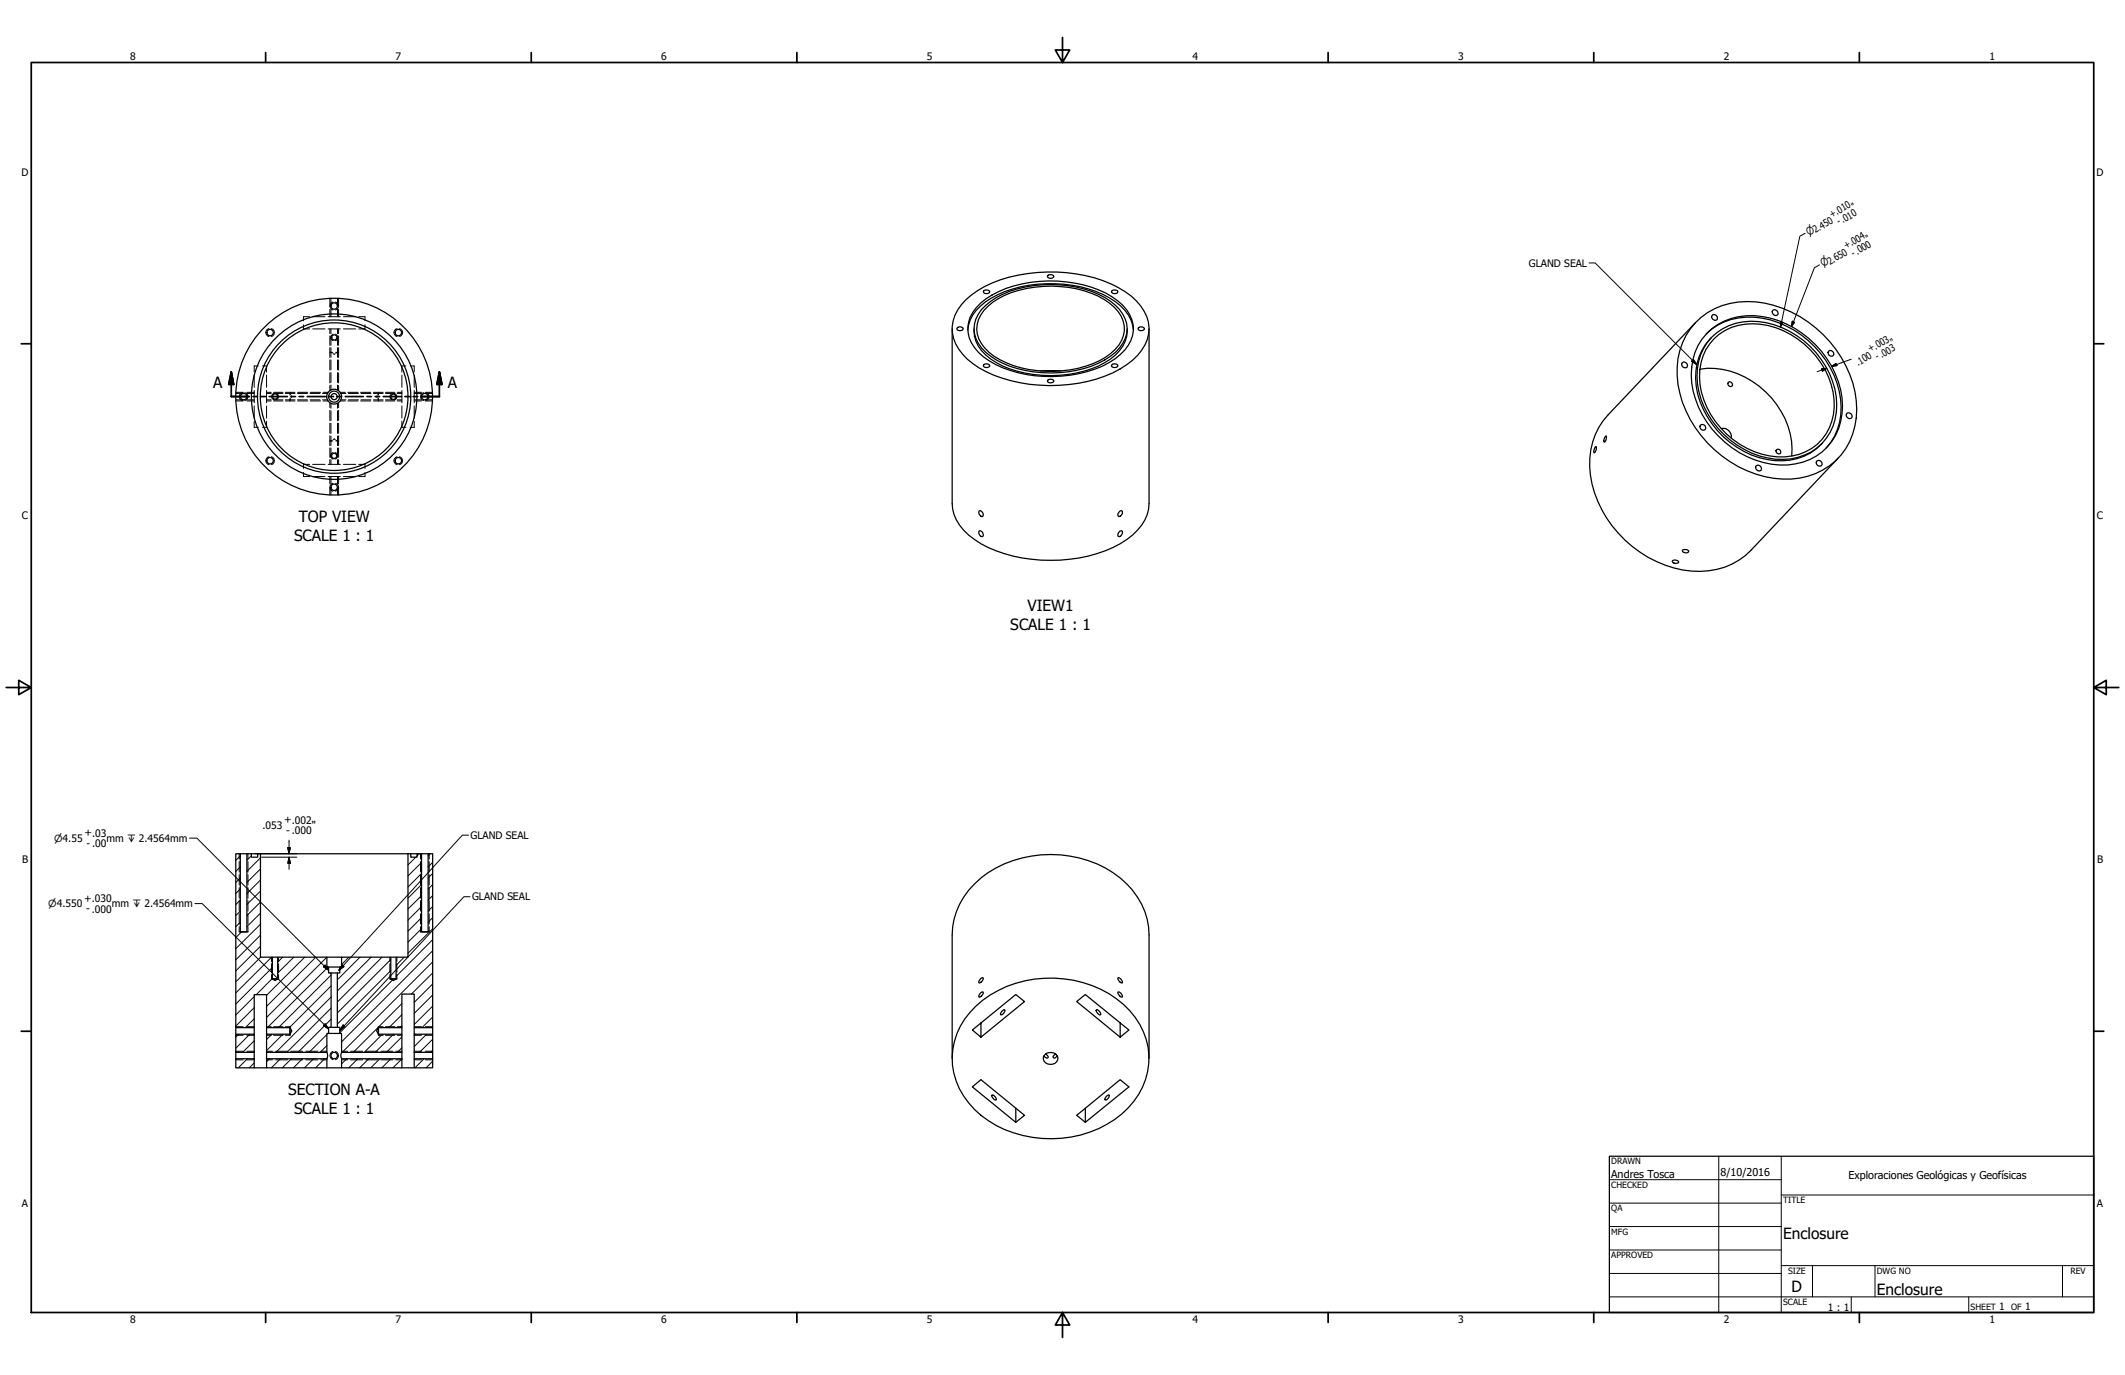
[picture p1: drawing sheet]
<svg xmlns="http://www.w3.org/2000/svg" width="864mm" height="559mm" viewBox="0 0 864 559" stroke-linecap="round" stroke-linejoin="round" font-family="sans-serif">
<!-- layer: Visible (ANSI) -->
<g fill="none" stroke="#000" stroke-width=".51">
<path d="M400 118a1.49 1.49 0 0 1 2.2 .7 1.4 1.4 0 0 1-1.4 .7 1.4 1.4 0 0 1-1.1-1zM426 111.8a1.49 1.49 0 0 1 2.2 .7 1.41 1.41 0 0 1-1.3 .7 1.41 1.41 0 0 1-1.2-1.1zM452.1 118a1.49 1.49 0 0 1 2.2 .7 1.4 1.4 0 0 1-1.4 .7 1.4 1.4 0 0 1-1.2-1zM387 133.6v71.1a18.1 18.1 0 0 0 9 14.6 57.4 57.4 0 0 0 38.8 8 48 48 0 0 0 25.4-9.8 17.3 17.3 0 0 0 6.8-12.8v-71.1M389.2 133.1a1.4 1.4 0 0 1 2.2 .7 1.41 1.41 0 0 1-1.4 .6 1.41 1.41 0 0 1-1.1-1zM392.6 121.8a44.9 44.9 0 0 1 25-10.6 61.8 61.8 0 0 1 36.9 5.7 22.7 22.7 0 0 1 12.2 14.1 17.3 17.3 0 0 1-8.8 17.2 53.9 53.9 0 0 1-31.4 8.5 55.8 55.8 0 0 1-31.1-8.9 18.3 18.3 0 0 1-8.4-15.1 16.6 16.6 0 0 1 5.6-10.9zM393.3 134.2a15.4 15.4 0 0 1 7.2-11.5 49.1 49.1 0 0 1 35.3-6.7 35.7 35.7 0 0 1 21.4 10.2 14 14 0 0 1 3.4 8M395.9 133.6a13.5 13.5 0 0 0 6.8 12.3 43.7 43.7 0 0 0 27.8 6.6 38.2 38.2 0 0 0 22.8-8.2 13.4 13.4 0 0 0 4.8-10.7M398.6 123.1a45.2 45.2 0 0 1 31.1-8.9 43.3 43.3 0 0 1 24.6 8.1 13.1 13.1 0 0 1 4.2 18 31.1 31.1 0 0 1-19.9 11.5 51.7 51.7 0 0 1-36.7-5.2 16.2 16.2 0 0 1-8.6-13.5 13.9 13.9 0 0 1 5.3-10zM398.9 125.8a33.7 33.7 0 0 1 21.2-9.7 45.6 45.6 0 0 1 31.2 6.3 12.8 12.8 0 0 1 6 15.2 19.5 19.5 0 0 1-11 10 49.1 49.1 0 0 1-41.4-1.3 15.8 15.8 0 0 1-9-12.7 12.2 12.2 0 0 1 3-7.8zM401.5 124.5a36 36 0 0 1 22.5-8.1 41.6 41.6 0 0 1 27 6.9 11.9 11.9 0 0 1 3.8 16.8 27.3 27.3 0 0 1-16.6 9.6 46.7 46.7 0 0 1-34.2-4.9 13.6 13.6 0 0 1-6.9-12.9 13.4 13.4 0 0 1 4.4-7.4zM462.9 133.1a1.4 1.4 0 0 1 2.2 .7 1.4 1.4 0 0 1-1.4 .6 1.4 1.4 0 0 1-1.2-1z"/>
<path d="M689 131.2a31.1 31.1 0 0 1 31.8-7.1 47.2 47.2 0 0 1 33.6 38.7 27.7 27.7 0 0 1-16.6 29.7 38.2 38.2 0 0 1-34.8-4.9 46 46 0 0 1-21.4-34.9 28.8 28.8 0 0 1 7.4-21.5zM689 131.1l-35.5 37.6a31 31 0 0 0-5.5 31.6 47.4 47.4 0 0 0 39.4 31.8 29.2 29.2 0 0 0 24.2-8.5l35.5-37.5M693.4 135.8a27.2 27.2 0 0 1 29.2-4.7 39.9 39.9 0 0 1 25.4 31.1 24.6 24.6 0 0 1-5.8 19.9M693.5 135.7a25.8 25.8 0 0 1 26-6.4 39.4 39.4 0 0 1 29.3 35.6 23.3 23.3 0 0 1-25.5 24.1 39.5 39.5 0 0 1-35.8-33.4 25 25 0 0 1 6-19.9zM695.5 137.2a24.2 24.2 0 0 0-4.6 26 36.5 36.5 0 0 0 33.5 24.1 22.2 22.2 0 0 0 16.3-7.3M695.6 137a25.4 25.4 0 0 1 28.4-3.9 36.2 36.2 0 0 1 22.4 31.2 21.3 21.3 0 0 1-21.7 22.4 36.3 36.3 0 0 1-34.8-30.6 23.3 23.3 0 0 1 5.7-19.1zM695.8 128.1a1.25 1.25 0 0 1 1.8 .3 1.25 1.25 0 0 1-.3 1.8 1.4 1.4 0 0 1-1.4-.6 1.4 1.4 0 0 1-.1-1.5zM696.6 137.7a23.2 23.2 0 0 1 21.8-5.4 35.5 35.5 0 0 1 27 30.3 20.8 20.8 0 0 1-23.1 23.1 34.9 34.9 0 0 1-31.6-32.5 21.2 21.2 0 0 1 5.9-15.5zM720.5 126.2a1.25 1.25 0 0 1 1.8 .2 1.25 1.25 0 0 1-.4 1.8 1.4 1.4 0 0 1-1.3-.6 1.4 1.4 0 0 1-.1-1.4zM400 148.1a1.46 1.46 0 0 1 2.2 .7 1.45 1.45 0 0 1-2.5-.3zM422.7 150.7h8.5M426 154.3a1.46 1.46 0 0 1 2.2 .8 1.45 1.45 0 0 1-2.5-.4z"/>
<path d="M452.1 148.1a1.46 1.46 0 0 1 2.2 .7 1.45 1.45 0 0 1-2.6-.3zM683.6 147.4a1.25 1.25 0 0 1 1.8 .3 1.25 1.25 0 0 1-.3 1.8 1.4 1.4 0 0 1-1.4-.6 1.4 1.4 0 0 1-.1-1.5zM690.8 150.1a32.9 32.9 0 0 1 31.2 14.2 31.2 31.2 0 0 1 6.2 21.1M702.4 155.4a1.06 1.06 0 0 1 1.4 .2 1.06 1.06 0 0 1-.1 1.4 1.13 1.13 0 0 1-1.2-.3 1.13 1.13 0 0 1-.1-1.3zM743.1 142.7a1.25 1.25 0 0 1 1.8 .3 1.25 1.25 0 0 1-.3 1.8 1.4 1.4 0 0 1-1.4-.6 1.4 1.4 0 0 1-.1-1.5zM102.2 161.2a33.6 33.6 0 0 1 49.7-29.5 33.6 33.6 0 0 1 2.1 57.8 33.6 33.6 0 0 1-51.7-25.9l-.1-2.4M105.8 161.2a30 30 0 0 1 44.4-26.3 30 30 0 0 1 1.9 51.5 30 30 0 0 1-46.2-23l-.1-2.2M652.5 177.4l.2-.2a1.97 1.97 0 0 1-.8 2.4l-.1-.6zM691 172.8a1.27 1.27 0 0 1 1.8 .2 1.27 1.27 0 0 1-.3 1.8 1.4 1.4 0 0 1-1.4-.5 1.4 1.4 0 0 1-.1-1.5zM699.5 174.2a3.3 3.3 0 0 1 4 3.8M750.5 168.1a1.26 1.26 0 0 1 1.9 .2 1.26 1.26 0 0 1-.4 1.8 1.44 1.44 0 0 1-1.5-2zM648.4 181.6l.2-.1a1.92 1.92 0 0 1-.8 2.5l.2-1.6z"/>
<path d="M713.7 189.4a1.27 1.27 0 0 1 1.8 .2 1.27 1.27 0 0 1-.3 1.8 1.44 1.44 0 0 1-1.5-2zM722 182.8a1.06 1.06 0 0 1 1.4 .2 1.06 1.06 0 0 1-.1 1.4 1.13 1.13 0 0 1-1.2-.4 1.13 1.13 0 0 1-.1-1.2zM738.3 187.4a1.27 1.27 0 0 1 1.9 .2 1.27 1.27 0 0 1-.4 1.8 1.4 1.4 0 0 1-1.4-.5 1.4 1.4 0 0 1-.1-1.5zM398 215.7a1.56 1.56 0 0 1 1.4 2.4 1.56 1.56 0 0 1-1.4-2.4zM398 207.6a1.52 1.52 0 0 1 1.4 2.3 1.52 1.52 0 0 1-1.4-2.3zM454.9 208l.7-.5a1.32 1.32 0 0 1 .4 1.6 1.32 1.32 0 0 1-1.4 .8 1.21 1.21 0 0 1 .3-1.9zM454.9 216.1a.74 .74 0 0 1 1.2-.1 1.38 1.38 0 0 1-.2 1.5 1.38 1.38 0 0 1-1.6 .3v-.8zM679.7 227.9a1.46 1.46 0 0 1 2.4 .8 1.43 1.43 0 0 1-2.4-.8zM683.8 223.6l1.2-.3 1.2 .5a1.33 1.33 0 0 1-1.2 1 1.33 1.33 0 0 1-1.3-1zM95.8 347h1.9v31.7h2.6v-31.7h1.9v1.4h2.5v-1.4h1.2v42h4.8v8.8l1 .7 1.1-.7v-8.8h20v4h.7v2.4h1.1v22.1h-1.1v2.5h-.7v7.7h-24.5v-7.4h9.6l.7-1.3-.7-1.4h-9.6v-13.4h-5v13.4h-7.5zM97.7 347h2.6M102.2 347h2.5"/>
<path d="M105.9 347h59.9M165.8 347h1.1v1.4h2.6v-1.4h1.8v31.7h2.7v-31.7h1.8v70.6h-7.5v-13.6h-5v13.6h-9.5l-.8 1.4 .8 1.3h9.5v7.4h-24.5v-7.7h-.7v-2.5h-1v-22.1h1v-2.4h.7v-4h20v8.8l1 .7 1.2-.7v-8.8h4.8zM166.9 347h2.6M171.3 347h2.7M97.2 378.7h3.6M170.9 378.7h3.5M110.4 397.8h2.8M110.7 389h2.1M132.8 389h6M133.5 393h4.6M134.6 395.4h2.5M158.4 397.8h2.9"/>
<path d="M158.8 389h2.2M398.7 397.6l.7-.3a1.56 1.56 0 0 1-1.6 2.1l.2-1zM454.3 397.4a1.96 1.96 0 0 1 1.8 2 1.97 1.97 0 0 1-1.8-2zM95.8 417.6v2.7M103.3 417.6v2.7M108.3 417.6v2.7M117.9 417.3v3.5M133.5 420h4.6M134.6 417.5h2.5M153.8 417.3v3.5M163.3 417.6v2.7M168.3 417.6v2.7"/>
<path d="M175.8 417.6v2.7M396.6 408.9a46.3 46.3 0 0 1 60-.7 28.5 28.5 0 0 1-.7 44.5 46.7 46.7 0 0 1-57.2 .6 28.9 28.9 0 0 1-9.8-33.2 30.5 30.5 0 0 1 7.7-11.2zM398.3 403.7l1.1-.6a1.56 1.56 0 0 1-1.6 2.1zM398.7 415.7v5.8l-3.5-2.9 17.6-14.4 3.6 2.8-17.7 14.5M407 411.1l1.3-.8a1.84 1.84 0 0 1-1.6 2.1zM445.6 410.3l.8 .4a1.55 1.55 0 0 1 .8 1.7 1.95 1.95 0 0 1-1.6-2.1zM454.3 403.2a1.86 1.86 0 0 1 1.8 2 2.1 2.1 0 0 1-1.8-2zM455.2 415.7v5.8l3.6-2.9-17.7-14.4-3.5 2.8 17.6 14.5M95.8 430.3h7.5v3.7h-7.5zM95.8 420.3h7.5v7.4h-7.5zM95.8 427.7v2.6M103.3 427.7v2.6"/>
<path d="M103.3 434h5M108.3 430.3h24.5v3.7h-24.5zM108.3 427.7v2.6M132.8 427.7a2.83 2.83 0 0 1 0 2.6M132.8 434h6M138.8 430.3h24.5v3.7h-24.5zM138.8 427.7a2.83 2.83 0 0 0 0 2.6M163.3 427.7v2.6M163.3 434h5M168.3 430.3h7.5v3.7h-7.5zM168.3 420.3h7.5v7.4h-7.5zM168.3 427.7v2.6"/>
<path d="M175.8 427.7v2.6M387 430.1v-50.2a31.6 31.6 0 0 1 17.7-27.2 46.9 46.9 0 0 1 50.5 4.1 29.9 29.9 0 0 1 11.8 23.1v50.2M424.5 428.8a3.2 3.2 0 0 1 5.5 1.2 3 3 0 0 1-2.9 2.6 3 3 0 0 1-3.1-2.3zM424.9 428.3l1.1 1.3a.95 .95 0 0 1-1 .3 .95 .95 0 0 1-.7-.9M428.9 428.3a1.38 1.38 0 0 0-.8 1.5 1.04 1.04 0 0 0 1.5-.8M403.2 445a1.94 1.94 0 0 1 1.6 2 1.94 1.94 0 0 1-1.6-2zM412.8 450.3v5.8l-17.6-14.4 3.5-2.9 17.7 14.5-3.6 2.8M441.1 450.3v5.8l17.7-14.4-3.6-2.9-17.6 14.5 3.5 2.8M450 445.3l.7-.3a1.82 1.82 0 0 1-1.6 2 1.55 1.55 0 0 1 .9-1.7z"/>
<circle cx="109.8" cy="135.2" r="1.3"/>
<circle cx="135.8" cy="124.4" r="1.3"/>
<circle cx="135.9" cy="137.1" r="1.05"/>
<circle cx="161.9" cy="135.2" r="1.3"/>
<circle cx="99" cy="161.2" r="1.3"/>
<circle cx="111.8" cy="161.1" r="1.05"/>
<circle cx="135.8" cy="161.2" r="40"/>
<circle cx="135.8" cy="161.2" r="31.2"/>
<circle cx="135.8" cy="161.2" r="1.24"/>
<circle cx="135.8" cy="161.2" r="2.25"/>
<circle cx="135.8" cy="161.2" r="3"/>
<circle cx="159.9" cy="161.3" r="1.05"/>
<circle cx="172.6" cy="161.2" r="1.3"/>
<circle cx="109.8" cy="187.2" r="1.3"/>
<circle cx="135.8" cy="185.3" r="1.05"/>
<circle cx="135.8" cy="198" r="1.3"/>
<circle cx="161.9" cy="187.2" r="1.3"/>
<circle cx="135.8" cy="429" r="1.33"/>
</g>
<!-- layer: Hidden Narrow (ANSI) -->
<g fill="none" stroke="#000" stroke-width=".41">
<path d="M109.3 133.5a1.67 1.67 0 0 0-1.3 1.7 1.67 1.67 0 0 0 1.3 1.6M110.3 133.5a1.69 1.69 0 0 1 1.2 1.7 1.69 1.69 0 0 1-1.2 1.6M134 121.2v3M134 125.7v3M134 133.7v1.9M134 136.5v3.8M135.3 122.7a1.67 1.67 0 0 0-1.3 1.7 1.67 1.67 0 0 0 1.3 1.6M135.4 135.8a1.34 1.34 0 0 0-1 1.3 1.34 1.34 0 0 0 1 1.3M136.3 135.8a1.34 1.34 0 0 1 1 1.3 1.34 1.34 0 0 1-1 1.3M136.3 122.7a1.67 1.67 0 0 1 1.3 1.7 1.67 1.67 0 0 1-1.3 1.6M137.6 121.2v3M137.6 125.7v3"/>
<path d="M137.6 133.7v1.9M137.6 136.5v3.8M161.4 133.5a1.67 1.67 0 0 0-1.3 1.7 1.67 1.67 0 0 0 1.3 1.6M162.4 133.5a1.67 1.67 0 0 1 1.2 1.7 1.67 1.67 0 0 1-1.2 1.6M95.9 159.4h3M98.5 159.6a1.67 1.67 0 0 0-1.3 1.6 1.67 1.67 0 0 0 1.3 1.6M99.5 159.6a1.67 1.67 0 0 1 1.3 1.6 1.67 1.67 0 0 1-1.3 1.6M100.3 159.4h3M108.3 159.4h1.9M111.2 159.4h3.8M111.4 159.8a1.38 1.38 0 0 0-1 1.4 1.38 1.38 0 0 0 1 1.3M112.2 159.8a1.38 1.38 0 0 1 1 1.4 1.38 1.38 0 0 1-1 1.3"/>
<path d="M116 159.4h3.9M121 159.4h4.1M126.1 159.4h4.2M131.3 159.4h2.1M134 141.3v4M134 146.3v4.1M134 151.5v4.1M134 156.7v2.1M137.6 141.3v4M137.6 146.3v4.1M137.6 151.5v4.1M137.6 156.7v2.1"/>
<path d="M138.2 159.4h2.1M141.4 159.4h4.1M146.6 159.4h4.1M151.8 159.4h3.9M156.7 159.4h3.8M159.4 159.9a1.38 1.38 0 0 0-1 1.3 1.38 1.38 0 0 0 1 1.4M160.3 159.9a1.38 1.38 0 0 1 1 1.3 1.38 1.38 0 0 1-1 1.4M161.4 159.4h1.9M168.3 159.4h3M172.1 159.6a1.67 1.67 0 0 0-1.2 1.6 1.67 1.67 0 0 0 1.2 1.6M172.8 159.4h3M173.2 159.6a1.67 1.67 0 0 1 1.2 1.6 1.67 1.67 0 0 1-1.2 1.6"/>
<path d="M95.9 162.9h3M100.3 162.9h3M108.3 162.9h1.9M111.2 162.9h3.8M116 162.9h3.9M121 162.9h4.1M126.1 162.9h4.2M131.3 162.9h2.1M134 163.6v2.1M134 166.8v4.1M134 172v4.1M134 177.1v4"/>
<path d="M137.6 163.6v2.1M137.6 166.8v4.1M137.6 172v4.1M137.6 177.1v4M138.2 162.9h2.1M141.4 162.9h4.1M146.6 162.9h4.1M151.8 162.9h3.9M156.7 162.9h3.8M161.4 162.9h1.9M168.3 162.9h3M172.8 162.9h3"/>
<path d="M109.3 185.6a1.67 1.67 0 0 0-1.3 1.6 1.67 1.67 0 0 0 1.3 1.6M110.3 185.6a1.69 1.69 0 0 1 1.2 1.6 1.69 1.69 0 0 1-1.2 1.6M134 182.1v3.8M134 186.8v1.9M134 193.7v3M134 198.2v3M135.3 196.4a1.67 1.67 0 0 0-1.3 1.6 1.67 1.67 0 0 0 1.3 1.6M135.4 184a1.34 1.34 0 0 0-1 1.3 1.34 1.34 0 0 0 1 1.3M136.2 184a1.34 1.34 0 0 1 1 1.3 1.34 1.34 0 0 1-1 1.3M136.3 196.4a1.67 1.67 0 0 1 1.3 1.6 1.67 1.67 0 0 1-1.3 1.6M137.6 182.1v3.8M137.6 186.8v1.9"/>
<path d="M137.6 193.7v3M137.6 198.2v3M161.4 185.6a1.67 1.67 0 0 0-1.3 1.6 1.67 1.67 0 0 0 1.3 1.6M162.4 185.6a1.67 1.67 0 0 1 1.2 1.6 1.67 1.67 0 0 1-1.2 1.6M97.2 347v2.1M97.2 350.1v4.3M97.2 355.5v4.2M100.8 347v2.1M100.8 350.1v4.3M100.8 355.5v4.2M170.9 347v2.1M170.9 350.1v4.3"/>
<path d="M170.9 355.5v4.2M174.4 347v2.1M174.4 350.1v4.3M174.4 355.5v4.2M97.2 360.7v4.3M97.2 366v4.3M97.2 371.3v4.2M97.2 376.6v2.1M100.8 360.7v4.3M100.8 366v4.3M100.8 371.3v4.2M100.8 376.6v2.1"/>
<path d="M170.9 360.7v4.3M170.9 366v4.3M170.9 371.3v4.2M170.9 376.6v2.1M174.4 360.7v4.3M174.4 366v4.3M174.4 371.3v4.2M174.4 376.6v2.1M110.4 389v1.8M110.4 391.7v3.5M110.4 396v1.8M113.2 389v1.8"/>
<path d="M113.2 391.7v3.5M113.2 396v1.8M158.4 389v1.8M158.4 391.7v3.5M158.4 396v1.8M161.3 389v1.8M161.3 391.7v3.5M161.3 396v1.8M95.8 417.3h3M100.3 417.3h3M108.3 417.3h1.9M111.2 417.3h3.8"/>
<path d="M116 417.3h1.9M153.8 417.3h1.9M156.7 417.3h3.8M161.4 417.3h1.9M168.3 417.3h3M172.8 417.3h3M95.8 430.7h3M95.8 427.2h3M95.8 420.8h3M100.3 430.7h3M100.3 427.2h3M100.3 420.8h3"/>
<path d="M108.3 430.7h2.4M108.3 427.2h2.4M108.3 420.8h1.9M111.2 420.8h3.8M112 430.7h4.9M112 427.2h4.9M116 420.8h1.9M118.1 430.7h4.9M118.1 427.2h4.9M124.3 430.7h4.9M124.3 427.2h4.9M130.4 430.7h2.4"/>
<path d="M130.4 427.2h2.4M135.3 427.4a1.71 1.71 0 0 0-1.3 1.6 1.71 1.71 0 0 0 1.3 1.7M136.3 427.4a1.71 1.71 0 0 1 1.3 1.6 1.71 1.71 0 0 1-1.3 1.7M138.8 430.7h2.5M138.8 427.2h2.5M142.5 430.7h4.9M142.5 427.2h4.9M148.7 430.7h4.8M148.7 427.2h4.8M153.8 420.8h1.9M154.7 430.7h4.9M154.7 427.2h4.9"/>
<path d="M156.7 420.8h3.8M160.8 430.7h2.5M160.8 427.2h2.5M161.4 420.8h1.9M168.3 430.7h3M168.3 427.2h3M168.3 420.8h3M172.8 430.7h3M172.8 427.2h3M172.8 420.8h3"/>
</g>
<!-- layer: Hidden (ANSI) -->
<g fill="none" stroke="#000" stroke-width=".41">
<path d="M123.3 132v1.7h2.6M125.9 128.7h-2.6v1.7M127.1 128.7h5M127.1 133.7h5M133.3 128.7h5M133.3 133.7h5M134.5 121.2v3M134.5 125.7v3M134.5 133.7v1.9M134.5 136.5v3.8M137.2 121.2v3M137.2 125.7v3"/>
<path d="M137.2 133.7v1.9M137.2 136.5v3.8M139.6 128.7h5M139.6 133.7h5M145.8 128.7h2.5v1.7M148.3 132v1.7h-2.5M95.8 159.9h3.1M100.3 159.9h3M103.3 152.5v4.9M103.3 158.7v5M105 148.7h-1.7v2.5M106.7 148.7h1.6v2.5"/>
<path d="M108.3 152.5v4.9M108.3 158.7v5M108.3 159.9h1.9M111.2 159.9h3.8M116 159.9h3.9M117.9 159.9l.2 .4M117.9 159.4v1.2M120.9 159.9h4.1M126 159.9h4M131.1 159.9h2.1M134 143.2h1.3M134.5 141.3v3.9"/>
<path d="M134.5 146.2v4.1M134.5 151.4v4M134.5 156.5v2M134.5 143.2l.4 .2M135.4 143.7l.4 .3 .5-.3M136.4 143.2h1.2M137.2 141.3v3.9M137.2 146.2v4.1M137.2 151.4v4M137.2 156.5v2M137.2 143.2l-.5 .2M138.5 159.9h2.1"/>
<path d="M141.6 159.9h4.1M146.7 159.9h4M151.8 159.9h3.9M153.8 159.9l-.3 .4M153.8 159.4v1.2M156.7 159.9h3.8M161.4 159.9h1.9M163.3 152.5v4.9M163.3 158.7v5M165 148.7h-1.7v2.5M166.7 148.7h1.6v2.5M168.3 152.5v4.9"/>
<path d="M168.3 158.7v5M168.3 159.9h3M172.8 159.9h3M95.8 162.5h3.1M100.3 162.5h3M103.3 165v4.9M103.3 171.2v2.5h1.7M108.3 171.2v2.5h-1.6M108.3 165v4.9M108.3 162.5h1.9M111.2 162.5h3.8M116 162.5h3.9"/>
<path d="M117.9 161.8v1.1M118.1 162.1l-.2 .4M118.4 160.8l.2 .4-.2 .4M120.9 162.5h4.1M126 162.5h4M131.1 162.5h2.1M134 179.2h1.3M134.5 163.9v2M134.5 166.9v4.1M134.5 172v4.1M134.5 177.2v3.9M134.9 178.9l-.4 .3"/>
<path d="M135.4 178.7l.4-.3 .5 .3M136.4 179.2h1.2M136.7 178.9l.5 .3M137.2 163.9v2M137.2 166.9v4.1M137.2 172v4.1M137.2 177.2v3.9M138.5 162.5h2.1M141.6 162.5h4.1M146.7 162.5h4M151.8 162.5h3.9M153.3 160.8l-.3 .4 .3 .4"/>
<path d="M153.5 162.1l.3 .4M153.8 161.8v1.1M156.7 162.5h3.8M161.4 162.5h1.9M163.3 171.2v2.5h1.7M163.3 165v4.9M168.3 171.2v2.5h-1.6M168.3 165v4.9M168.3 162.5h3M172.8 162.5h3M123.3 192v1.7h2.6M125.9 188.7h-2.6v1.7"/>
<path d="M127.1 193.7h5M127.1 188.7h5M133.3 193.7h5M133.3 188.7h5M134.5 182.1v3.8M134.5 186.8v1.9M134.5 193.7v3M134.5 198.2v3M137.2 182.1v3.8M137.2 186.8v1.9M137.2 193.7v3M137.2 198.2v3"/>
<path d="M139.6 193.7h5M139.6 188.7h5M145.8 188.7h2.5v1.7M148.3 192v1.7h-2.5"/>
</g>
<!-- layer: Section Line (ANSI) -->
<g fill="none" stroke="#000" stroke-width=".7">
<path d="M94 151.2l.9 5h-1.9zM94 151.2v10h7.3M178.6 151.2l1 5h-2.1zM178.6 151.2v10h-7.4M102.8 161.2h1.8M106.1 161.2h1.8M109.4 161.2h7.4M118.2 161.2h1.9M121.5 161.2h1.9M124.8 161.2h7.4M133.7 161.2h1.8M137 161.2h1.8"/>
<path d="M140.3 161.2h7.3M149.2 161.2h1.7M152.5 161.2h1.7M155.8 161.2h7.3M164.6 161.2h1.8M167.9 161.2h1.8"/>
</g>
<path d="M94 151.2l.9 5zM94 151.2l.9 5h-1.9zM178.6 151.2l1 5zM178.6 151.2l1 5h-2.1z" fill="#000" stroke="#000" stroke-width=".7"/>
<!-- layer: Border (ANSI) -->
<g fill="none" stroke="#000" stroke-width=".7">
<path d="M431.8 15.2v10.2l-2.9-5.1h5.8l-2.9 5.1M12.7 25.4h838.2v508h-838.2zM107.9 21.3v4.1M215.9 21.3v4.1M323.8 21.3v4.1M539.8 21.3v4.1M647.7 21.3v4.1M755.6 21.3v4.1M8.6 139.7h4.1M850.9 139.7h4.1M2.5 279.4h10.2l-5.1-2.9v5.8l5.1-2.9M850.9 279.4l5.1 2.9v-5.8l-5.1 2.9h10.2"/>
<path d="M8.6 419.1h4.1M850.9 419.1h4.1M107.9 533.4v4.1M215.9 533.4v4.1M323.8 533.4v4.1M431.8 533.4l2.9 5.1h-5.8l2.9-5.1v10.2M539.8 533.4v4.1M647.7 533.4v4.1M755.6 533.4v4.1"/>
</g>
<!-- layer: Title (ANSI) -->
<g fill="none" stroke="#000" stroke-width=".41">
<path d="M654 479.4h69.9M698.5 469.9v63.5M723.9 469.9v63.5M654 488.9h69.9M654 498.5h69.9M723.9 485.6h127M654 508h69.9M654 517.5h69.9M723.9 514.3h127M736.6 514.3v12.7M762 514.3v12.7M838.2 514.3v12.7"/>
<path d="M654 527h196.9M752.3 527v6.4M800.1 527v6.4"/>
</g>
<path d="M654 469.9h196.9v63.5h-196.9z" fill="none" stroke="#000" stroke-width=".51"/>
<!-- layer: Hatch (ANSI) -->
<g fill="none" stroke="#000" stroke-width=".41">
<path d="M97.7 356.8l-1.9 1.8M97.7 352.3l-1.9 1.8M97.7 347.8l-1.9 1.9M102.2 347.8l-1.9 1.8M105.9 357.6l-5.6 5.6M105.9 353.1l-5.6 5.5M105.9 348.6l-5.6 5.5M165.9 347h-.1M169 348.4l-3.2 3.1M170.4 347l-.9 .9M171.3 359.5l-5.5 5.5M171.3 355l-5.5 5.5"/>
<path d="M171.3 350.5l-5.5 5.5M174.8 347l-.8 .9M175.8 359.5l-1.8 1.8M175.8 355l-1.8 1.8M175.8 350.5l-1.8 1.9M97.7 374.8l-1.9 1.8M97.7 370.3l-1.9 1.8M97.7 365.8l-1.9 1.8M97.7 361.3l-1.9 1.9M98.2 378.7l-2.4 2.4M105.9 375.6l-10.1 10M105.9 371.1l-5.6 5.5"/>
<path d="M105.9 366.6l-5.6 5.5M105.9 362.1l-5.6 5.5M171.3 377.4l-5.5 5.5M171.3 372.9l-5.5 5.6M171.3 368.4l-5.5 5.6M171.3 364l-5.5 5.4M175.8 377.4l-10 10M175.8 372.9l-1.8 1.9M175.8 368.4l-1.8 1.9M175.8 364l-1.8 1.8M105.9 384.6l-10.1 10M105.9 380l-10.1 10.1"/>
<path d="M105.9 389l-10.1 10M110.4 389l-14.6 14.5M110.7 397.6l-6.6 6.6M110.7 393.2l-14.9 14.9M114.9 389l-2.1 2M119.4 389l-6.6 6.5M123.8 389l-15.5 15.5M128.3 389l-20 20M132.8 389l-24.5 24.5M133.3 393l-24.7 24.6M134.6 396.2l-21.4 21.4M141.8 389l-3 3"/>
<path d="M146.3 389l-9.2 9.2M150.8 389l-13.7 13.7M155.3 389l-18.2 18.2M158.8 394.5l-21.7 21.7M158.8 390l-21.7 21.7M159.5 398.3l-21.4 21.4M164.3 389l-3.3 3.3M175.8 399.9l-7.5 7.5M175.8 395.4l-8.6 8.6M175.8 390.9l-36.7 36.8M175.8 386.4l-37 37M175.8 381.9l-14.8 14.9"/>
<path d="M103.3 414l-3.6 3.6M103.3 409.5l-7.5 7.5M103.3 405l-7.5 7.5M133.5 419.7l-.2 .3M134.6 414.2l-13.5 13.5M134.6 405.2l-22.5 22.5M134.6 400.7l-17 16.9M134.6 409.7l-18 18M163.3 416.9l-.8 .7M163.3 412.4l-5.2 5.2M163.3 407.9l-19.7 19.8M175.8 413.3l-4.3 4.3"/>
<path d="M175.8 408.9l-7.5 7.5M175.8 404.4l-7.5 7.5M96 430.3l-.2 .2M97 420.3l-1.2 1.2M100.5 430.3l-3.7 3.7M101.5 420.3l-5.7 5.7M103.3 427.5l-.2 .2M103.3 432l-2 2M103.3 423l-4.7 4.7M109.5 430.3l-1.2 1.2M110.5 420.3l-2.2 2.2M114 430.3l-3.7 3.7"/>
<path d="M115 420.3l-6.7 6.7M118.4 430.3l-3.7 3.7M122.9 430.3l-3.6 3.7M127.4 430.3l-3.6 3.7M132 430.3l-3.7 3.7M132.8 420.4l-7.2 7.3M132.8 424.9l-2.8 2.8M132.8 433.9l-.1 .1M140.9 430.3l-2.1 2.1M145.4 430.3l-3.7 3.7M149.9 430.3l-3.7 3.7M154.4 430.3l-3.7 3.7"/>
<path d="M155.4 420.3l-7.4 7.4M158.9 430.3l-3.7 3.7M159.9 420.3l-7.4 7.4M163.3 425.8l-1.8 1.9M163.3 421.4l-6.3 6.3M163.3 430.3l-3.6 3.7M168.8 420.3l-.5 .6M172.3 430.3l-3.6 3.7M173.4 420.3l-5.1 5M175.8 431.3l-2.6 2.7M175.8 426.8l-.8 .9M175.8 422.3l-5.3 5.4"/>
</g>
<!-- layer: Dimension (ANSI) -->
<g fill="none" stroke="#000" stroke-width=".41">
<path d="M733.6 94.8l-2.1 1.2-7.9 36.9M739.5 107.6l-2.1 1.2-9.3 23.9M723.6 130.6l.9 .4-.9 1.9zM728.4 130.6l.9 .4-1.2 1.7zM740.2 149.9l2.2-.2-1.7 1.1zM742.4 149.7l-3.9 1.4M744.4 148.9l1.7-1.1 .5 .8zM752.3 146l-7.9 2.9M103.8 347h16.8M106.3 348.4h14.3M117 344.5h1l-.5 2.5zM117.5 348.4l.5 2.4h-1z"/>
<path d="M117.5 341.4v5.6M117.5 348.4v4.9"/>
</g>
<path d="M723.6 130.6v2.3zM723.6 130.6l.9 .4-.9 1.9zM728.4 130.6l-.3 2.1zM728.4 130.6l.9 .4-1.2 1.7zM740.7 150.8l1.7-1.1zM740.2 149.9l2.2-.2-1.7 1.1zM744.4 148.9l1.7-1.1zM744.4 148.9l1.7-1.1 .5 .8zM117 344.5l.5 2.5zM117 344.5h1l-.5 2.5zM117.5 348.4l.5 2.4zM117.5 348.4l.5 2.4h-1z" fill="#000" stroke="#000" stroke-width=".41"/>
<!-- layer: Symbol (ANSI) -->
<path d="M645.8 106.9h2.5l41.3 41.3M687.5 146.8l.7-.7 1.4 2.1zM190.4 339.4h-2.5l-50.2 54.9M77 340.6h3l53.5 53.7M79.2 367.2h3l51.3 50.9M191 364.4h-2.5l-50.4 54.4M132.1 392.2l1.4 2.1-2.1-1.4zM139.1 392.1l.7 .7-2.1 1.5zM132.1 416.1l1.4 2-2.1-1.3zM139.4 416.6l.7 .7-2 1.5z" fill="none" stroke="#000" stroke-width=".41"/>
<path d="M687.5 146.8l2.1 1.4zM687.5 146.8l.7-.7 1.4 2.1zM131.4 392.9l2.1 1.4zM132.1 392.2l1.4 2.1-2.1-1.4zM139.1 392.1l-1.4 2.2zM139.1 392.1l.7 .7-2.1 1.5zM131.4 416.8l2.1 1.3zM132.1 416.1l1.4 2-2.1-1.3zM139.4 416.6l-1.3 2.2zM139.4 416.6l.7 .7-2 1.5z" fill="#000" stroke="#000" stroke-width=".41"/>
<g font-size="6.3">
<text x="86.6" y="157.7">A</text>
<text x="182.1" y="157.7">A</text>
<text x="121.4" y="212.3">TOP VIEW</text>
<text x="119.5" y="219.9">SCALE 1 : 1</text>
<text x="417.6" y="248.4">VIEW1</text>
<text x="410.6" y="255.9">SCALE 1 : 1</text>
<text x="117.2" y="445.1">SECTION A-A</text>
<text x="119.5" y="452.7">SCALE 1 : 1</text>
<text x="724.7" y="503.4">Enclosure</text>
<text x="728.1" y="524.9">D</text>
<text x="762.8" y="526.2">Enclosure</text>
</g>
<text font-size="4.6" x="126.7" y="336.9">&quot;</text>
<g font-size="4.4">
<text x="735.1" y="95.8" transform="rotate(-30 735.1 95.8)">⌀2.450</text>
<text x="741" y="108.6" transform="rotate(-30 741 108.6)">⌀2.650</text>
<text x="654.8" y="478.6">Andres Tosca</text>
<text x="699.3" y="478">8/10/2016</text>
<text x="751.2" y="479.1">Exploraciones Geológicas y Geofísicas</text>
</g>
<g font-size="4.2">
<text x="52.8" y="24.4">8</text>
<text x="160.8" y="24.4">7</text>
<text x="268.7" y="24.4">6</text>
<text x="376.7" y="24.4">5</text>
<text x="484.6" y="24.4">4</text>
<text x="592.6" y="24.4">3</text>
<text x="700.5" y="24.4">2</text>
<text x="808.5" y="24.4">1</text>
<text x="8.8" y="71.4">D</text>
<text x="852" y="71.4">D</text>
<text x="621.3" y="108.4">GLAND SEAL</text>
<text x="8.9" y="211.1">C</text>
<text x="852.2" y="211.1">C</text>
<text x="115.5" y="334.6">+.002</text>
<text x="34.4" y="339.9">+.03</text>
<text x="106.6" y="336.9">.053</text>
<text x="116.3" y="338.8">- .000</text>
<text x="191.2" y="340.9">GLAND SEAL</text>
<text x="35.1" y="344.1">- .00</text>
<text x="43.2" y="342.1">mm ↧ 2.4564mm</text>
<text x="9" y="350.8">B</text>
<text x="852.2" y="350.8">B</text>
<text x="191.8" y="366">GLAND SEAL</text>
<text x="34.2" y="366.4">+.030</text>
<text x="35" y="370.6">- .000</text>
<text x="45.4" y="368.7">mm ↧ 2.4564mm</text>
<text x="8.9" y="490.5">A</text>
<text x="852.2" y="490.5">A</text>
<text x="742.9" y="532.6">1 : 1</text>
<text x="812.4" y="532.6">1</text>
<text x="823" y="532.6">1</text>
<text x="52.8" y="537.5">8</text>
<text x="160.8" y="537.5">7</text>
<text x="268.7" y="537.5">6</text>
<text x="376.7" y="537.5">5</text>
<text x="484.6" y="537.5">4</text>
<text x="592.6" y="537.5">3</text>
<text x="700.5" y="537.5">2</text>
<text x="808.5" y="537.5">1</text>
</g>
<g font-size="4.1">
<text x="744.4" y="88.4" transform="rotate(-30 744.4 88.4)">+.010</text>
<text x="753.5" y="85.5" transform="rotate(-30 753.5 85.5)">&quot;</text>
<text x="747.4" y="91.5" transform="rotate(-30 747.4 91.5)">-.010</text>
<text x="750.3" y="101.2" transform="rotate(-30 750.3 101.2)">+.004</text>
<text x="759.3" y="98.2" transform="rotate(-30 759.3 98.2)">&quot;</text>
<text x="753.2" y="104.3" transform="rotate(-30 753.2 104.3)">-.000</text>
<text x="760.1" y="143.3" transform="rotate(-30 760.1 143.3)">+.003</text>
<text x="769.4" y="140.6" transform="rotate(-30 769.4 140.6)">&quot;</text>
<text x="755.1" y="148.7" transform="rotate(-30 755.1 148.7)">.100</text>
<text x="763.1" y="146.4" transform="rotate(-30 763.1 146.4)">-.003</text>
</g>
<g font-size="4">
<text x="22" y="342.1">⌀4.55</text>
<text x="19.6" y="368.7">⌀4.550</text>
</g>
<g font-size="3.5">
<text x="654.8" y="473.2">DRAWN</text>
<text x="654.8" y="482.8">CHECKED</text>
<text x="724.7" y="488.9">TITLE</text>
<text x="654.8" y="492.3">QA</text>
<text x="654.8" y="501.8">MFG</text>
<text x="654.8" y="511.4">APPROVED</text>
<text x="726.7" y="517.7">SIZE</text>
<text x="762.8" y="517.7">DWG NO</text>
<text x="841.4" y="517.7">REV</text>
<text x="724.7" y="530.4">SCALE</text>
<text x="800.9" y="532.6">SHEET</text>
<text x="817.4" y="532.6">OF</text>
</g>
</svg>
